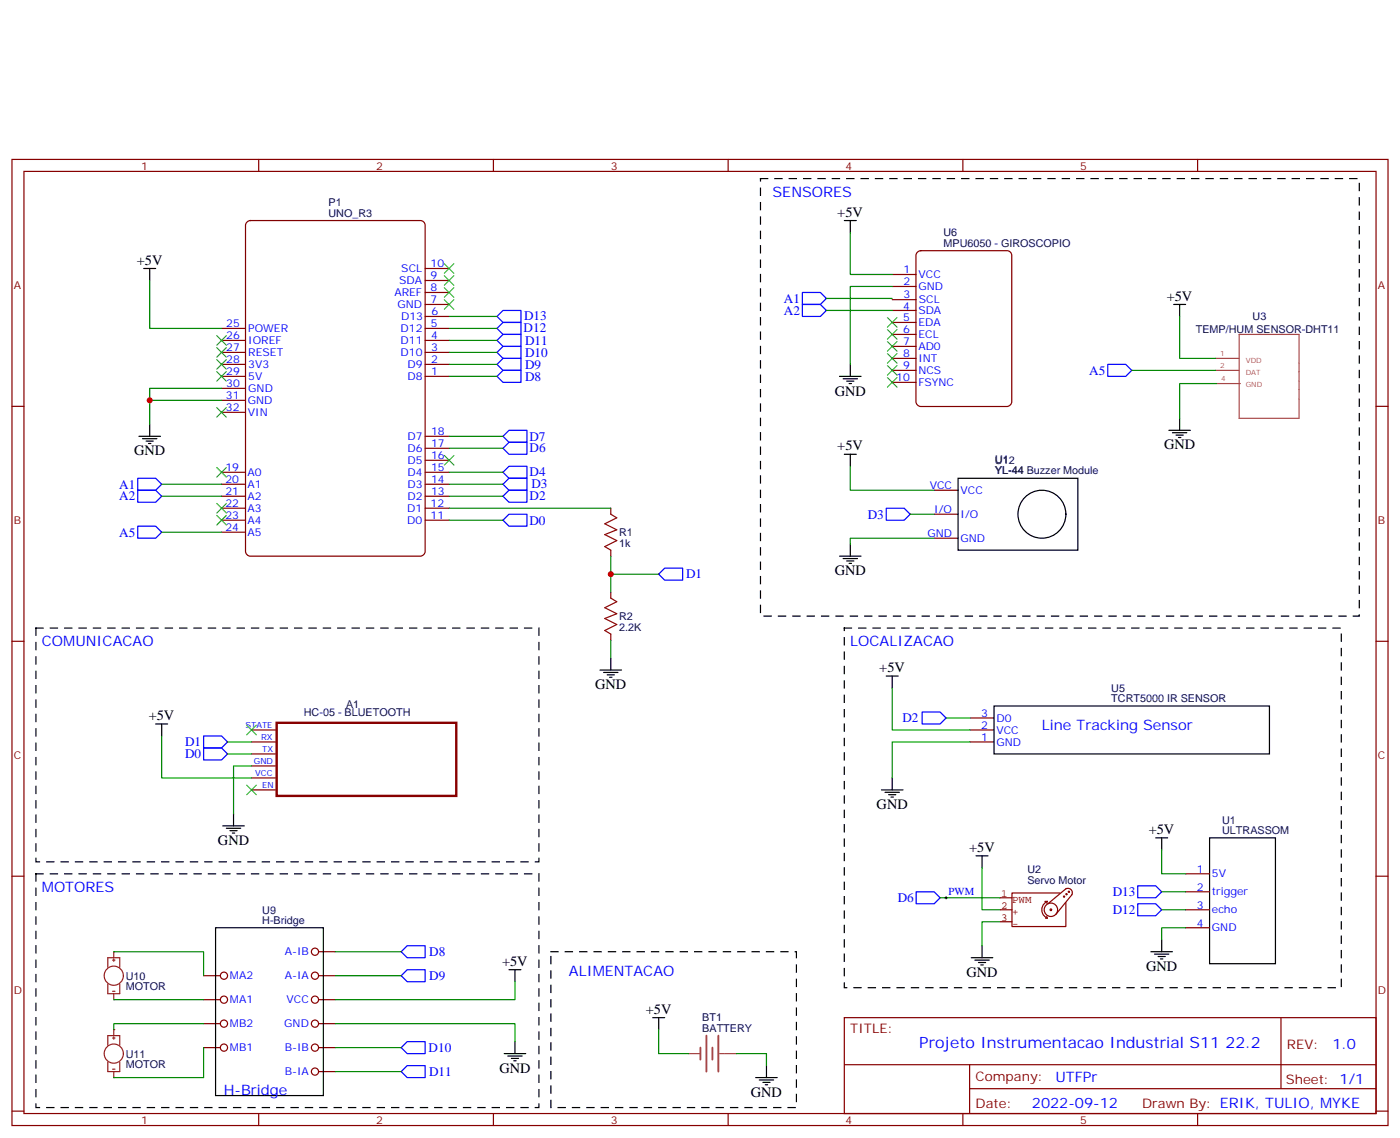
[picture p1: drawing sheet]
<svg xmlns="http://www.w3.org/2000/svg" width="412mm" height="335mm" viewBox="0 0 412 335" stroke-linecap="round" stroke-linejoin="round" font-family="sans-serif">
<g fill="none" stroke="#870000" stroke-width=".35">
<path d="M3.5 46.9h405.4v284.4h-405.4zM7.1 50.4h398.2v277.3h-398.2zM76.2 46.9v3.5M145.3 46.9v3.5M214.5 46.9v3.5M283.6 46.9v3.5M352.8 46.9v3.5M125.2 79h7.1M65.3 96.7h7M125.2 96.7h7.1M125.2 93.1h7.1M125.2 89.6h7.1"/>
<path d="M125.2 86.1h7.1M125.2 82.5h7.1M3.5 119.6h3.6M65.3 110.8h7M65.3 107.2h7M65.3 103.7h7M65.3 100.2h7M65.3 114.3h7M65.3 117.8h7M125.2 110.8h7.1M125.2 107.2h7.1M125.2 103.7h7.1"/>
<path d="M125.2 100.2h7.1M405.3 119.6h3.6M65.3 139h7M65.3 121.4h7M125.2 139h7.1M125.2 135.5h7.1M125.2 131.9h7.1M125.2 128.4h7.1M65.3 153.1h7M65.3 149.6h7M65.3 146h7M65.3 142.5h7"/>
<path d="M65.3 156.6h7M125.2 153.1h7.1M125.2 149.6h7.1M125.2 146h7.1M125.2 142.5h7.1M3.5 188.7h3.6M405.3 188.7h3.6M3.5 257.9h3.6M349.2 257.2h7.1M405.3 257.9h3.6M349.2 262.5h7.1M349.2 267.8h7.1"/>
<path d="M349.2 273.1h7.1M248.7 299.5h156.6v28.2h-156.6zM377.3 299.5v20.9M248.7 313.4h156.5M285.6 313.4v14.1M3.5 327h3.6M76.2 327.7v3.6M145.3 327.7v3.6M214.5 327.7v3.6M283.6 327.7v3.6M285.6 320.4h119.6M352.8 327.7v3.6"/>
<path d="M405.3 327h3.6"/>
</g>
<path d="M72.6 65.5l1.1-.6h50.1a1.41 1.41 0 0 1 1.4 1.4v96a1.51 1.51 0 0 1-1.4 1.4h-50.1a1.51 1.51 0 0 1-1.4-1.4v-96z" fill="none" stroke="#800000" stroke-width=".35"/>
<path d="M356.3 246.6h19.4v37h-19.4z" fill="none" stroke="#000" stroke-width=".35"/>
<path d="M365 98.4h17.7v24.7h-17.7zM358.1 105.5h6.9M358.1 109h6.9M358.4 112.9h7" fill="none" stroke="#a64a4a" stroke-width=".35"/>
<path d="M270.1 74.4l1.1-.6h25.4a1.41 1.41 0 0 1 1.4 1.4v43a1.51 1.51 0 0 1-1.4 1.4h-25.4a1.51 1.51 0 0 1-1.4-1.4v-43z" fill="#fff" stroke="#800000" stroke-width=".35"/>
<g fill="none" stroke="#870000" stroke-width=".35">
<path d="M262.8 80.8h7.1M262.8 84.3h7.1M262.8 88.2h7.1M262.8 91.4h7.1M262.8 94.9h7.1M262.8 98.4h7.1M262.8 102h7.1M262.8 105.5h7.1M262.8 109h7.1M262.8 112.5h7.1M285.8 218.4h7M285.8 214.8h7"/>
<path d="M285.8 211.3h7M60 294.2h4.9M60 287.2h4.9M93.8 294.2h5M93.8 287.2h5M93.8 280.1h5M60 308.3h4.9M60 301.3h4.9M93.8 315.4h5M93.8 308.3h5M93.8 301.3h5"/>
<circle cx="66" cy="294.2" r="1.06"/>
<circle cx="66" cy="287.2" r="1.06"/>
<circle cx="92.8" cy="294.2" r="1.06"/>
<circle cx="92.8" cy="287.2" r="1.06"/>
<circle cx="92.8" cy="280.1" r="1.06"/>
<circle cx="66" cy="301.3" r="1.06"/>
<circle cx="66" cy="308.3" r="1.06"/>
<circle cx="92.8" cy="301.3" r="1.06"/>
<circle cx="92.8" cy="308.3" r="1.06"/>
<circle cx="92.8" cy="315.4" r="1.06"/>
</g>
<g fill="none" stroke="#850000" stroke-width=".35">
<path d="M294.6 264.2h3.5M294.6 267.8h3.5M294.6 271.3h3.5M307.8 265.3h.7M308 270.2h.5M308.3 269.7l.2 .5M308.5 265.3l-.2 .5M308.5 265.3a2.68 2.68 0 0 0-1.6 2.5 2.68 2.68 0 0 0 1.6 2.4M309.8 267.8l-.2-.3-.3 .3 .4 .1M311.5 267.8a1.98 1.98 0 0 0-2.9-1.8 1.98 1.98 0 0 0-.1 3.4 1.98 1.98 0 0 0 3-1.5M312.2 262.8h-14.1v9.9h15.9v-7.1M313.6 263.9l-.2-.2-.1 .2 .3 .1"/>
<path d="M314 261.6l-5.3 4.4M314 261.6a1.31 1.31 0 0 1 1.5 .2 1.31 1.31 0 0 1 .2 1.5l-4.7 5.9M314.3 263.2l-.2-.2-.1 .2 .3 .1M315 262.5l-.1-.2-.2 .2 .3 .1"/>
</g>
<path d="M292.8 207.8h81.1v14.1h-81.1zM63.5 273.1h31.7v49.3h-31.7z" fill="none" stroke="#000" stroke-width=".35"/>
<g fill="none" stroke="#8c2424" stroke-width=".35">
<path d="M31.7 284.7v-2.8h3.6v2.8M31.7 289.6v2.9h3.6v-2.9M33.2 282.6h.7M33.2 291.7h.7M33.5 280.1v1.8M33.5 282.2v.7M33.5 292.5v1.7"/>
<circle cx="33.5" cy="287.2" r="2.82"/>
</g>
<g fill="#8c2424">
<circle cx="33.5" cy="280.1" r=".18"/>
<circle cx="33.5" cy="294.2" r=".18"/>
</g>
<g fill="none" stroke="#8c2424" stroke-width=".35">
<path d="M31.7 307.6v-2.8h3.6v2.8M31.7 312.6v2.8h3.6v-2.8M33.2 305.5h.7M33.2 314.7h.7M33.5 303v1.8M33.5 305.2v.7M33.5 315.4v1.7"/>
<circle cx="33.5" cy="310.1" r="2.82"/>
</g>
<g fill="#8c2424">
<circle cx="33.5" cy="303" r=".18"/>
<circle cx="33.5" cy="317.1" r=".18"/>
</g>
<g fill="none" stroke="#000" stroke-width=".35">
<path d="M42.3 79h3.6M44.1 79v3.5M248.7 64.9h3.5M250.5 64.9v3.5M345.7 89.6h3.5M347.5 89.6v3.5M247.3 110.8h6.3M248.4 111.5h4.2M249.4 112.2h2.1M250.1 112.9h.7M250.5 107.2v3.6M40.9 128.4h6.4"/>
<path d="M42 129.1h4.2M43 129.8h2.2M43.7 130.5h.7M44.1 124.9v3.5M248.7 133.7h3.5M250.5 133.7v3.5M344.3 126.6h6.4M345.4 127.4h4.2M346.4 128.1h2.1M347.1 128.8h.7M347.5 123.1v3.5M282.2 140.8h35.3v21.1h-35.3z"/>
<path d="M247.3 163.7h6.3M248.4 164.4h4.2M249.4 165.1h2.1M250.1 165.8h.7M250.5 160.2v3.5M176.7 197.2h6.4M177.8 197.9h4.2M178.9 198.6h2.1M179.6 199.3h.7M179.9 193.7v3.5M261.1 199h3.5M262.8 199v3.5"/>
<path d="M45.9 213.1h3.5M47.6 213.1v3.5M68.8 239.5v3.6M259.6 232.5h6.4M260.7 233.2h4.2M261.8 233.9h2.1M262.5 234.6h.7M262.8 229v3.5M65.6 243.1h6.4M66.7 243.8h4.2M67.7 244.5h2.1M68.4 245.2h.7"/>
<path d="M287.5 251.9h3.5M289.3 251.9v3.5M340.4 246.6h3.6M342.2 246.6v3.5M289.3 278.3v3.6M342.2 276.6v3.5M149.9 285.4h3.6M151.7 285.4v3.5M192.3 299.5h3.5M194 299.5v3.5M286.1 281.9h6.4M287.2 282.6h4.2"/>
<path d="M288.2 283.3h2.1M288.9 284h.7M339 280.1h6.4M340.1 280.8h4.2M341.1 281.5h2.2M341.8 282.2h.7M148.5 310.1h6.4M149.6 310.8h4.2M150.6 311.5h2.2M151.3 312.2h.7M151.7 306.6v3.5M222.6 317.1h6.4"/>
<path d="M223.7 317.9h4.2M224.7 318.6h2.1M225.4 319.3h.7M225.8 313.6v3.5"/>
<circle cx="306.9" cy="151.3" r="7.1"/>
</g>
<g fill="none" stroke="#008700" stroke-width=".35">
<path d="M250.5 68.4v12.4h12.3M44.1 82.5v14.2h21.2M132.3 93.1h14.1M132.3 96.7h14.1M243.4 87.8h19.4M243.4 91.4h19.4M262.8 84.3h-12.3v22.9M347.5 93.1v12.4h10.6M44.1 117.8h21.2M65.3 114.3h-21.2v10.6M132.3 110.8h14.1M132.3 100.2h14.1"/>
<path d="M132.3 103.7h14.1M132.3 107.2h14.1M333.4 109h24.7M358.4 112.9h-10.9v10.2M132.3 131.9h15.9M132.3 128.4h15.9M132.3 139h15.9M250.5 137.2v7.1h24.7M47.6 146h17.7M47.6 142.5h17.7M47.6 156.6h17.7M132.3 149.6h47.6"/>
<path d="M132.3 153.1h15.9M132.3 146h15.9M132.3 142.5h15.9M268.1 151.3h7.1M275.2 158.4h-24.7v1.8M179.9 163.7v10.6M179.9 169h14.1M179.9 188.4v5.3M47.6 216.6v12.4h26.5M67 218.4h7.1M262.8 202.5v12.3h23M278.7 211.3h7.1"/>
<path d="M285.8 218.4h-23v10.6M67 221.9h7.1M74.1 225.4h-5.3v14.1M289.3 255.4v12.4h5.3M342.2 250.1v7.1h7M276.9 264.2h17.7M294.6 271.3h-5.3v7M342.2 262.5h7M342.2 267.8h7M349.2 273.1h-7v3.5M33.5 280.1h26.5v7.1M33.5 294.2h26.5"/>
<path d="M98.8 287.2h19.4M98.8 280.1h19.4M151.7 288.9v5.3h-52.9M60 301.3h-26.5v1.7M60 308.3v8.8h-26.5M98.8 301.3h52.9v5.3M98.8 315.4h19.4M98.8 308.3h19.4M194 303v7.1h8.8M217 310.1h8.8v3.5"/>
</g>
<g fill="none" stroke="#00f" stroke-width=".35">
<path d="M146.4 96.7l1.8-1.8h5.3v3.5h-5.3zM146.4 93.1l1.8-1.7h5.3v3.5h-5.3zM236.4 89.6h5.3l1.7 1.8-1.7 1.7h-5.3zM236.4 86.1h5.3l1.7 1.7-1.7 1.8h-5.3zM146.4 110.8l1.8-1.8h5.3v3.5h-5.3zM146.4 107.2l1.8-1.7h5.3v3.5h-5.3zM146.4 103.7l1.8-1.7h5.3v3.5h-5.3zM146.4 100.2l1.8-1.8h5.3v3.6h-5.3zM326.3 107.2h5.3l1.8 1.8-1.8 1.8h-5.3zM148.2 131.9l1.7-1.7h5.3v3.5h-5.3zM148.2 128.4l1.7-1.8h5.3v3.6h-5.3zM148.2 139l1.7-1.8h5.3v3.6h-5.3z"/>
<path d="M40.6 154.9h5.3l1.7 1.7-1.7 1.8h-5.3zM40.6 140.8h5.3l1.7 1.7-1.7 1.8h-5.3zM40.6 144.3h5.3l1.7 1.7-1.7 1.8h-5.3zM148.2 153.1l1.7-1.8h5.3v3.6h-5.3zM148.2 146l1.7-1.7h5.3v3.5h-5.3zM148.2 142.5l1.7-1.7h5.3v3.5h-5.3zM261.1 149.6h5.2l1.8 1.7-1.8 1.8h-5.2zM194 169l1.8-1.8h5.3v3.5h-5.3zM60 216.6h5.3l1.7 1.8-1.7 1.7h-5.3zM271.6 209.6h5.3l1.8 1.7-1.8 1.8h-5.3zM60 220.1h5.3l1.7 1.8-1.7 1.8h-5.3zM269.9 262.5h5.3l1.7 1.7-1.7 1.8h-5.3z"/>
<path d="M335.1 260.7h5.3l1.8 1.8-1.8 1.7h-5.3zM335.1 266h5.3l1.8 1.8-1.8 1.7h-5.3zM118.2 287.2l1.7-1.8h5.3v3.5h-5.3zM118.2 280.1l1.7-1.8h5.3v3.6h-5.3zM118.2 308.3l1.7-1.7h5.3v3.5h-5.3zM119.9 313.6h5.3v3.5h-5.3l-1.7-1.7z"/>
</g>
<path d="M224 52.6h176.4v128.7h-176.4zM10.6 184.9h148.1v68.7h-148.1zM248.7 184.9h146.4v105.8h-146.4zM10.6 257.2h148.1v68.8h-148.1zM162.3 280.1h72.3v45.9h-72.3z" fill="none" stroke="#000" stroke-width=".35" stroke-dasharray="2.1 2.1"/>
<g fill="none" stroke="#870000" stroke-width=".35">
<path d="M179.9 149.6v1.7M275.2 144.3h7M275.2 151.3h7M275.2 158.4h7M179.9 161.9v1.8M179.9 174.3v1.7M179.9 186.6v1.8M74.1 214.8h7M74.1 218.4h7M74.1 221.9h7M74.1 225.4h7M74.1 229h7"/>
<path d="M74.1 232.5h7"/>
</g>
<path d="M81.5 212.7h52.9v21.5h-52.9z" fill="none" stroke="#870000" stroke-width=".71"/>
<path d="M278.3 264.2h.7M278.7 263.9v.7" fill="none" stroke="#000" stroke-width=".29"/>
<path d="M179.9 151.3l1.8 1.1-3.5 1.8 3.5 1.7-3.5 1.4 3.5 1.8-3.5 1.8 1.7 1M179.9 176l1.8 1.1-3.5 1.8 3.5 1.7-3.5 1.4 3.5 1.8-3.5 1.8 1.7 1" fill="none" stroke="#a10000" stroke-width=".35"/>
<path d="M206.3 308.3v3.6M208.1 304.8v10.6M209.8 308.3v3.6M211.6 304.8v10.6" fill="none" stroke="#a64a4a" stroke-width=".56"/>
<path d="M202.8 310.1h3.5M212 310.1h1.4M213.5 310.1h3.5" fill="none" stroke="#a64a4a" stroke-width=".35"/>
<g fill="none" stroke="#3c3" stroke-width=".35">
<path d="M130.9 77.6l2.8 2.8M133.7 77.6l-2.8 2.8M63.9 98.8l2.8 2.8M66.7 98.8l-2.8 2.8M130.9 88.2l2.8 2.8M130.9 84.7l2.8 2.8M130.9 81.1l2.8 2.9M133.7 84.7l-2.8 2.8M133.7 81.1l-2.8 2.9M133.7 88.2l-2.8 2.8M261.4 93.5l2.8 2.8M261.4 97l2.8 2.8"/>
<path d="M264.2 93.5l-2.8 2.8M264.2 97l-2.8 2.8M63.9 109.4l2.8 2.8M63.9 119.9l2.8 2.9M63.9 102.3l2.8 2.8M63.9 105.8l2.8 2.9M66.7 109.4l-2.8 2.8M66.7 119.9l-2.8 2.9M66.7 102.3l-2.8 2.8M66.7 105.8l-2.8 2.9M261.4 100.5l2.8 2.9M261.4 104.1l2.8 2.8"/>
<path d="M261.4 107.6l2.8 2.8M261.4 111.1l2.8 2.8M264.2 100.5l-2.8 2.9M264.2 104.1l-2.8 2.8M264.2 107.6l-2.8 2.8M264.2 111.1l-2.8 2.8M63.9 137.6l2.8 2.8M66.7 137.6l-2.8 2.8M130.9 134.1l2.8 2.8M133.7 134.1l-2.8 2.8M63.9 151.7l2.8 2.8M63.9 148.2l2.8 2.8"/>
<path d="M66.7 151.7l-2.8 2.8M66.7 148.2l-2.8 2.8M72.7 213.4l2.8 2.9M75.5 213.4l-2.8 2.9M72.7 231.1l2.8 2.8M75.5 231.1l-2.8 2.8"/>
</g>
<g fill="#c00">
<circle cx="179.9" cy="169" r=".88"/>
<circle cx="44.1" cy="117.8" r=".88"/>
</g>
<text font-size="4.6" fill="#00f" x="270.8" y="308.5">Projeto Instrumentacao Industrial S11 22.2</text>
<g font-size="4.2" fill="#00f">
<text x="227.5" y="57.9">SENSORES</text>
<text x="12.3" y="190.1">COMUNICACAO</text>
<text x="250.5" y="190.1">LOCALIZACAO</text>
<text x="306.9" y="214.8">Line Tracking Sensor</text>
<text x="12.3" y="262.5">MOTORES</text>
<text x="167.6" y="287.2">ALIMENTACAO</text>
<text x="392.5" y="308.8">1.0</text>
<text x="65.9" y="322.2">H-Bridge</text>
<text x="310.9" y="318.3">UTFPr</text>
<text x="304" y="326.1">2022-09-12</text>
</g>
<g font-size="4.2">
<text x="246.7" y="63.8">+5V</text>
<text x="40.3" y="77.9">+5V</text>
<text x="343.7" y="88.5">+5V</text>
<text x="245.9" y="116.4">GND</text>
<text x="39.5" y="134.1">GND</text>
<text x="246.7" y="132.6">+5V</text>
<text x="342.9" y="132.3">GND</text>
<text x="245.9" y="169.3">GND</text>
<text x="259" y="197.8">+5V</text>
<text x="175.3" y="202.8">GND</text>
<text x="43.8" y="212">+5V</text>
<text x="258.2" y="238.1">GND</text>
<text x="338.4" y="245.5">+5V</text>
<text x="64.2" y="248.7">GND</text>
<text x="285.5" y="250.8">+5V</text>
<text x="147.9" y="284.3">+5V</text>
<text x="284.7" y="287.5">GND</text>
<text x="337.6" y="285.8">GND</text>
<text x="190.2" y="298.4">+5V</text>
<text x="147.1" y="315.7">GND</text>
<text x="221.2" y="322.8">GND</text>
</g>
<g font-size="3.9" fill="#00f">
<text x="230.9" y="89.1">A1</text>
<text x="154.4" y="94.3">D13</text>
<text x="230.9" y="92.6">A2</text>
<text x="154.3" y="97.9">D12</text>
<text x="154.7" y="101.4">D11</text>
<text x="154.7" y="105">D10</text>
<text x="154.7" y="112">D8</text>
<text x="154.7" y="108.5">D9</text>
<text x="320.9" y="110.3">A5</text>
<text x="155.9" y="129.7">D7</text>
<text x="156" y="133.1">D6</text>
<text x="35.1" y="143.8">A1</text>
<text x="156" y="140.2">D4</text>
<text x="156.6" y="143.8">D3</text>
<text x="35.1" y="147.3">A2</text>
<text x="156" y="147.2">D2</text>
<text x="155.9" y="154.4">D0</text>
<text x="255.6" y="152.7">D3</text>
<text x="35.1" y="157.9">A5</text>
<text x="202.1" y="170.2">D1</text>
<text x="265.8" y="212.6">D2</text>
<text x="54.5" y="219.6">D1</text>
<text x="54.5" y="223.1">D0</text>
<text x="327.8" y="263.7">D13</text>
<text x="264.4" y="265.5">D6</text>
<text x="327.8" y="269">D12</text>
<text x="126.5" y="281.4">D8</text>
<text x="126.5" y="288.4">D9</text>
<text x="126.3" y="309.7">D10</text>
<text x="126.4" y="316.8">D11</text>
</g>
<g font-size="3.9" fill="#800">
<text x="250.5" y="304.1">TITLE:</text>
<text x="379.1" y="308.8">REV:</text>
<text x="287.4" y="318.3">Company:</text>
<text x="378.7" y="318.9">Sheet: 1/1</text>
<text x="287.4" y="326">Date:</text>
<text x="336.4" y="326.1">Drawn By: ERIK, TULIO, MYKE</text>
</g>
<g font-size="3.2" fill="#800">
<text x="41.6" y="49.9">1</text>
<text x="110.8" y="49.9">2</text>
<text x="179.9" y="49.9">3</text>
<text x="249.1" y="49.9">4</text>
<text x="318.2" y="49.9">5</text>
<text x="4.1" y="85">A</text>
<text x="405.9" y="85">A</text>
<text x="4.1" y="154.2">B</text>
<text x="405.9" y="154.2">B</text>
<text x="4.1" y="223.3">C</text>
<text x="405.9" y="223.3">C</text>
<text x="4.1" y="292.5">D</text>
<text x="405.9" y="292.5">D</text>
<text x="41.6" y="330.7">1</text>
<text x="110.8" y="330.7">2</text>
<text x="179.9" y="330.7">3</text>
<text x="249.1" y="330.7">4</text>
<text x="318.2" y="330.7">5</text>
</g>
<g font-size="3.2" fill="#000080">
<text x="96.8" y="63.9">UNO_R3</text>
<text x="96.8" y="60.7">P1</text>
<text x="277.9" y="69.6">U6</text>
<text x="277.9" y="72.7">MPU6050 - GIROSCOPIO</text>
<text x="369" y="94.2">U3</text>
<text x="352.3" y="97.9">TEMP/HUM SENSOR-DHT11</text>
<text x="293.1" y="136.5">U12</text>
<text x="293.1" y="136.4">U1</text>
<text x="293.1" y="139.6">YL-44 Buzzer Module</text>
<text x="293.1" y="139.6">YL-44</text>
<text x="182.4" y="160.9">1k</text>
<text x="182.4" y="157.8">R1</text>
<text x="182.4" y="185.6">2.2K</text>
<text x="182.4" y="182.5">R2</text>
<text x="327.4" y="203.6">U5</text>
<text x="102" y="208.4">A1</text>
<text x="327.4" y="206.7">TCRT5000 IR SENSOR</text>
<text x="89.5" y="210.8">HC-05 - BLUETOOTH</text>
<text x="360" y="245.5">ULTRASSOM</text>
<text x="360" y="242.4">U1</text>
<text x="302.6" y="256.9">U2</text>
<text x="302.6" y="260.1">Servo Motor</text>
<text x="77.2" y="268.9">U9</text>
<text x="77.2" y="272">H-Bridge</text>
<text x="37" y="291.5">MOTOR</text>
<text x="37" y="288.4">U10</text>
<text x="206.9" y="303.7">BATTERY</text>
<text x="206.9" y="300.6">BT1</text>
<text x="37" y="311.3">U11</text>
<text x="37" y="314.4">MOTOR</text>
</g>
<g font-size="3.2" fill="#00f">
<text x="117.6" y="83.6">SDA</text>
<text x="118.2" y="80.1">SCL</text>
<text x="126.8" y="82.2">9</text>
<text x="126.8" y="78.7">10</text>
<text x="266.1" y="80.4">1</text>
<text x="266.1" y="84">2</text>
<text x="270.6" y="81.8">VCC</text>
<text x="116.2" y="87.2">AREF</text>
<text x="126.8" y="89.3">7</text>
<text x="126.8" y="85.7">8</text>
<text x="266.2" y="87.7">3</text>
<text x="270.6" y="85.4">GND</text>
<text x="270.7" y="89.1">SCL</text>
<text x="117.1" y="90.7">GND</text>
<text x="118.1" y="94.1">D13</text>
<text x="127.1" y="92.7">6</text>
<text x="266" y="94.6">5</text>
<text x="266" y="91.1">4</text>
<text x="270.5" y="92.6">SDA</text>
<text x="66.6" y="96.3">25</text>
<text x="66.6" y="99.8">26</text>
<text x="73.1" y="97.7">POWER</text>
<text x="73.1" y="101.2">IOREF</text>
<text x="118" y="97.8">D12</text>
<text x="118" y="101.3">D11</text>
<text x="127" y="96.4">5</text>
<text x="127" y="99.8">4</text>
<text x="266" y="98.1">6</text>
<text x="266" y="101.6">7</text>
<text x="270.5" y="96">EDA</text>
<text x="270.5" y="99.5">ECL</text>
<text x="66.6" y="103.3">27</text>
<text x="66.6" y="106.8">28</text>
<text x="73.1" y="104.7">RESET</text>
<text x="118" y="104.8">D10</text>
<text x="127" y="106.9">2</text>
<text x="127" y="103.4">3</text>
<text x="266" y="105.2">8</text>
<text x="270.5" y="103.1">AD0</text>
<text x="270.5" y="106.6">INT</text>
<text x="66.6" y="110.4">29</text>
<text x="66.6" y="113.9">30</text>
<text x="73.1" y="108.3">3V3</text>
<text x="73.1" y="111.8">5V</text>
<text x="120" y="111.8">D8</text>
<text x="120" y="108.3">D9</text>
<text x="127" y="110.4">1</text>
<text x="264" y="112.2">10</text>
<text x="266" y="108.7">9</text>
<text x="270.5" y="110.1">NCS</text>
<text x="270.5" y="113.6">FSYNC</text>
<text x="66.5" y="117.5">31</text>
<text x="73" y="118.9">GND</text>
<text x="73.1" y="115.3">GND</text>
<text x="66.5" y="121">32</text>
<text x="73" y="122.4">VIN</text>
<text x="120.1" y="129.5">D7</text>
<text x="127" y="131.6">17</text>
<text x="127" y="128.1">18</text>
<text x="120.1" y="136.5">D5</text>
<text x="120.1" y="133">D6</text>
<text x="127" y="135.1">16</text>
<text x="66.4" y="138.6">19</text>
<text x="66.4" y="142.1">20</text>
<text x="72.9" y="140">A0</text>
<text x="72.9" y="143.5">A1</text>
<text x="120.1" y="143.6">D3</text>
<text x="120.1" y="140.1">D4</text>
<text x="127" y="142.2">14</text>
<text x="127" y="138.6">15</text>
<text x="273.9" y="143.9">VCC</text>
<text x="66.4" y="145.6">21</text>
<text x="66.4" y="149.2">22</text>
<text x="72.9" y="147">A2</text>
<text x="120.1" y="147.1">D2</text>
<text x="126.8" y="149.2">12</text>
<text x="127" y="145.7">13</text>
<text x="282.9" y="145.3">VCC</text>
<text x="66.4" y="152.7">23</text>
<text x="72.9" y="150.6">A3</text>
<text x="72.9" y="154.1">A4</text>
<text x="119.9" y="154.2">D0</text>
<text x="119.9" y="150.7">D1</text>
<text x="126.8" y="152.8">11</text>
<text x="275.2" y="151">I/O</text>
<text x="282.9" y="152.4">I/O</text>
<text x="66.4" y="156.2">24</text>
<text x="72.9" y="157.6">A5</text>
<text x="273.2" y="158">GND</text>
<text x="282.9" y="159.5">GND</text>
<text x="289" y="214.5">2</text>
<text x="289" y="211">3</text>
<text x="293.5" y="215.9">VCC</text>
<text x="293.5" y="212.4">D0</text>
<text x="289" y="218">1</text>
<text x="293.5" y="219.4">GND</text>
<text x="352.5" y="256.8">1</text>
<text x="279.4" y="263.3">PWM</text>
<text x="352.5" y="262.1">2</text>
<text x="357" y="258.2">5V</text>
<text x="357" y="263.5">trigger</text>
<text x="352.5" y="267.4">3</text>
<text x="357" y="268.8">echo</text>
<text x="352.5" y="272.7">4</text>
<text x="357" y="274.1">GND</text>
<text x="83.9" y="281.2">A-IB</text>
<text x="67.7" y="288.2">MA2</text>
<text x="83.9" y="288.2">A-IA</text>
<text x="67.7" y="295.3">MA1</text>
<text x="84.4" y="295.3">VCC</text>
<text x="67.7" y="302.3">MB2</text>
<text x="83.7" y="302.3">GND</text>
<text x="67.7" y="309.4">MB1</text>
<text x="83.9" y="309.4">B-IB</text>
<text x="83.9" y="316.4">B-IA</text>
</g>
<g font-size="3.2" fill="#840000">
<text x="294.9" y="263.9">1</text>
<text x="294.9" y="267.4">2</text>
<text x="298.1" y="265.7">PWM</text>
<text x="298.1" y="269.3">+</text>
<text x="294.9" y="270.9">3</text>
<text x="298.1" y="272.8">-</text>
</g>
<g font-size="2.5" fill="#00f">
<text x="72.3" y="214.1">STATE</text>
<text x="76.9" y="217.7">RX</text>
<text x="77.3" y="221.2">TX</text>
<text x="74.8" y="224.7">GND</text>
<text x="75.1" y="228.2">VCC</text>
<text x="77.3" y="231.8">EN</text>
</g>
<g font-size="2.1" fill="#a54b4b">
<text x="359.4" y="104.8">1</text>
<text x="367" y="106.9">VDD</text>
<text x="359.4" y="108.3">2</text>
<text x="359.7" y="112.2">4</text>
<text x="367" y="110.4">DAT</text>
<text x="367" y="113.9">GND</text>
</g>
</svg>
